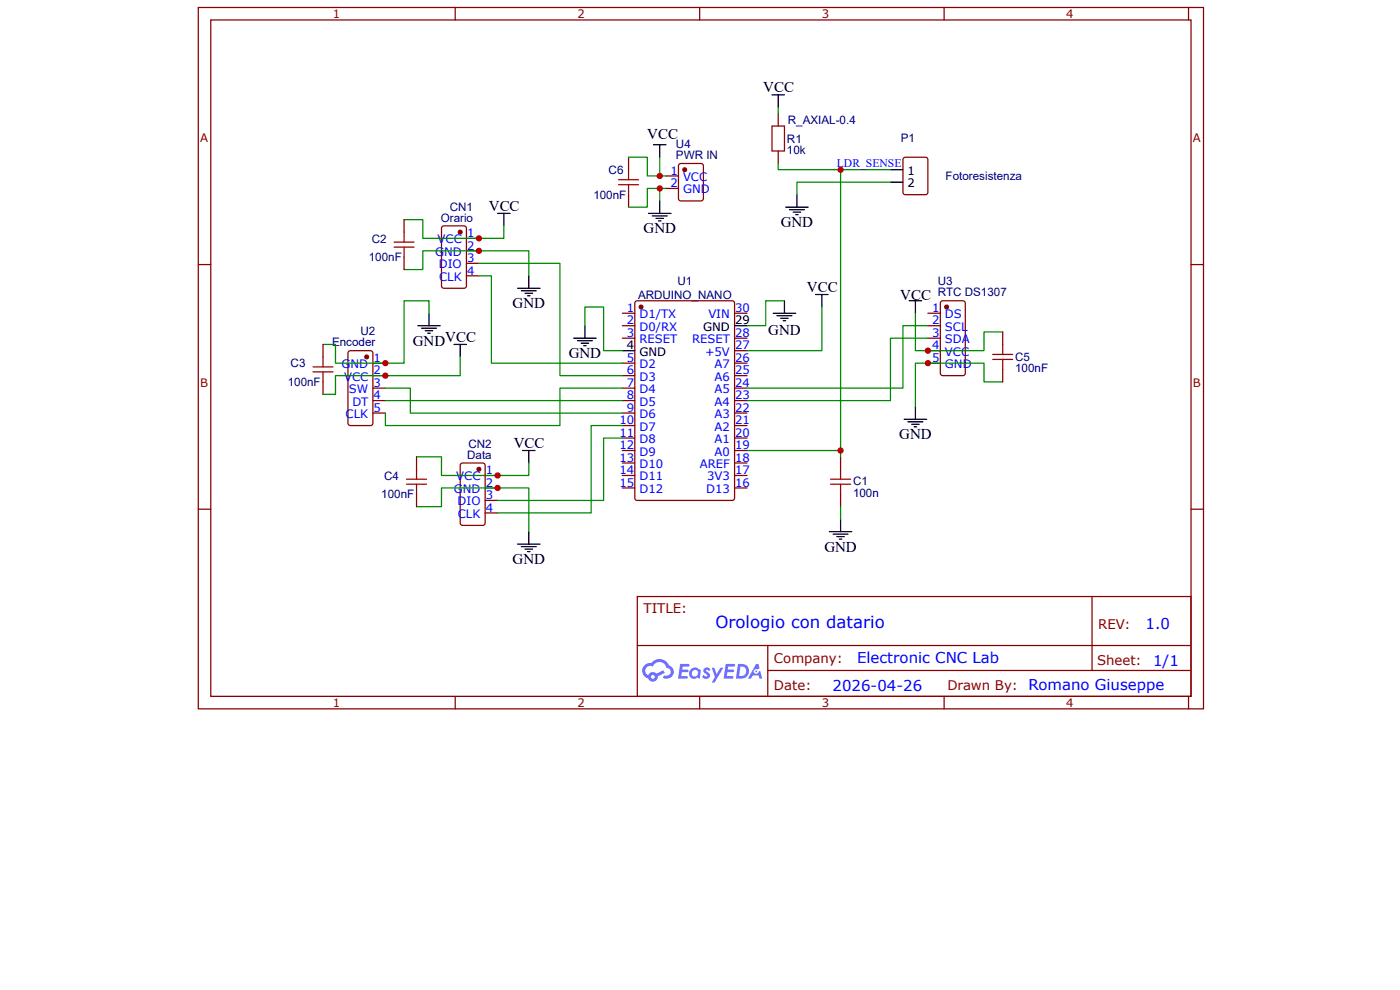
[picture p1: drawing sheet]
<svg xmlns="http://www.w3.org/2000/svg" width="297mm" height="210mm" viewBox="0 0 297 210" stroke-linecap="round" stroke-linejoin="round" font-family="sans-serif">
<path d="M134.8 63.9l.4-.1h20.1l.5 .3v41.5l-.3 .5h-20.3l-.5-.3v-41.5z" fill="none" stroke="#800" stroke-width=".26"/>
<circle cx="136" cy="65.1" r=".4" fill="#800"/>
<g fill="none" stroke="#800" stroke-width=".26">
<path d="M74 74.5l.3-.2h4.3l.3 .1 .2 .4v14.9l-.1 .3-.3 .2h-4.4l-.2-.1-.3-.3v-14.9zM132 66.4h2.7M132 69.1h2.7M132 71.7h2.7M132 77h2.7M132 79.6h2.7M155.8 66.4h2.7M155.8 71.7h2.7M155.8 77h2.7M155.8 79.6h2.7M155.8 74.3h2.7M132 82.3h2.7"/>
<path d="M132 84.9h2.7M132 87.6h2.7M132 90.2h2.7M132 92.9h2.7M132 95.5h2.7M132 98.2h2.7M155.8 82.3h2.7M155.8 84.9h2.7M155.8 87.6h2.7M155.8 90.2h2.7M155.8 92.9h2.7M155.8 95.5h2.7"/>
<path d="M155.8 98.2h2.7M132 100.8h2.7M132 103.5h2.7M155.8 100.8h2.7M155.8 103.5h2.7"/>
<circle cx="136" cy="65.1" r=".4"/>
</g>
<path d="M132 74.3h2.7M155.8 69.1h2.7" fill="none" stroke="#000" stroke-width=".26"/>
<circle cx="77.8" cy="75.7" r=".4" fill="#800"/>
<g fill="none" stroke="#800" stroke-width=".26">
<path d="M79.1 77h2.7M79.1 79.6h2.7M199.7 63.9l.3-.1h4.3l.3 .1 .2 .3v14.9l-.1 .3-.3 .2h-4.4h-.3l-.2-.4v-14.9zM79.1 82.3h2.7M79.1 84.9h2.7M79.1 87.6h2.7"/>
<circle cx="77.8" cy="75.7" r=".4"/>
</g>
<circle cx="200.8" cy="65.1" r=".4" fill="#800"/>
<g fill="none" stroke="#800" stroke-width=".26">
<path d="M93.8 48l.4-.1h4.2l.5 .3 .1 12.4-.4 .5h-4.4l-.5-.3v-12.4zM196.8 66.4h2.7M196.8 69.1h2.7M196.8 71.7h2.7M196.8 74.3h2.7M196.8 77h2.7"/>
<circle cx="200.8" cy="65.1" r=".4"/>
</g>
<circle cx="97.6" cy="49.2" r=".4" fill="#800"/>
<g fill="none" stroke="#800" stroke-width=".26">
<path d="M99 50.5h2.6M99 53.2h2.6M99 55.8h2.6M99 58.5h2.6M97.8 98.3l.4-.1h4.2l.5 .3v12.4l-.3 .4-4.4 .1-.5-.3-.1-12.4z"/>
<circle cx="97.6" cy="49.2" r=".4"/>
</g>
<circle cx="101.6" cy="99.5" r=".4" fill="#800"/>
<g fill="none" stroke="#800" stroke-width=".26">
<path d="M144.1 34.8l.4-.1h4.2l.4 .2 .1 7.2-.2 .4-4.5 .1-.5-.2-.1-7.2zM191.7 33.5l.4-.2h4.2l.5 .3v7.1l-.2 .5-4.5 .1-.5-.3v-7.1zM102.9 100.8h2.7M102.9 103.5h2.7M102.9 106.1h2.7M102.9 108.7h2.7"/>
<circle cx="101.6" cy="99.5" r=".4"/>
</g>
<path d="M101.6 58.5h2.6v18.5h27.8M101.6 55.8h17.2v23.8h13.2M196.8 71.7h-7.9v13.2h-30.4M196.8 69.1h-5.2v13.2h-33.1M132 90.2h-6.6v18.5h-19.8M132 92.9h-3.9v13.2h-22.5" fill="none" stroke="#080" stroke-width=".26"/>
<path d="M188.9 36h2.7M188.9 38.6h2.7" fill="none" stroke="#000" stroke-width=".26"/>
<circle cx="145.3" cy="36" r=".4" fill="#800"/>
<g fill="none" stroke="#800" stroke-width=".26">
<path d="M42.1 1.6h213.2v148.7h-213.2zM44.7 4.2h208v143.4h-208zM96.6 1.6v2.6M148.4 1.6v2.6M200.3 1.6v2.6M252.1 1.6v2.6M133.3 33.3v2.7M141.3 37.3h2.6M141.3 40h2.6M165.1 24.1v2.6M165.1 32v2.7M42.1 56.1h2.6"/>
<path d="M85.7 46.6v2.6M85.7 54.5v2.7M133.3 41.3v2.6M252.7 56.1h2.6M68.5 73v2.7M212.7 70.4v2.6M212.7 78.3v2.7M68.5 81v2.6M88.4 96.8v2.7M178.3 96.8v2.7M42.1 108h2.6M88.4 104.8v2.6"/>
<path d="M178.3 104.8v2.6M252.7 108h2.6M135.2 126.5h117.5v21.1h-117.5zM135.2 136.9h117.4M162.9 136.9v10.5M231.7 126.5v15.6M96.6 147.6v2.7M148.4 147.6v2.7M162.9 142.1h89.7M200.3 147.6v2.7M252.1 147.6v2.7"/>
<circle cx="145.3" cy="36" r=".4"/>
</g>
<g fill="none" stroke="#a00000" stroke-width=".26">
<path d="M131.2 39.2h4.3M131.2 38.1h4.3M133.3 36v2.1M133.3 39.2v2.1M163.8 26.7h2.6v5.3h-2.6zM83.6 52.4h4.2M83.6 51.3h4.2M85.7 49.2v2.1M85.7 52.4v2.1M66.4 78.8h4.2M66.4 77.8h4.2M68.5 75.7v2.1"/>
<path d="M68.5 78.8v2.2M210.6 75.1h4.2M210.6 76.2h4.2M212.7 73v2.1M212.7 76.2v2.1M88.4 99.5v2.1M178.3 99.5v2.1M86.3 102.7h4.2M86.3 101.6h4.2M88.4 102.7v2.1M176.2 102.7h4.2M176.2 101.6h4.2"/>
<path d="M178.3 102.7v2.1"/>
</g>
<g fill="none" stroke="#080" stroke-width=".26">
<path d="M133.3 33.3h4v4h2.7M140 33.3v4h1.3M140 40h-2.7v3.9h-4M141.3 40h-1.3v2.6M165.1 34.7v1.3h23.8M165.1 22.8v1.3M178.3 36v59.5h-19.8M188.9 38.6h-19.8v2.7M85.7 57.2h4v-4h22.5v5.3M85.7 46.6h4v3.9h17.2v-2.6M91 66.4v-2.6h-5.3v13.2h-14.5v-4h-2.7M97.6 75.7v3.9h-26.4v4h-2.7"/>
<path d="M124.1 69.1v-4h4v9.2h3.9M166.4 63.8h-3.9v5.3h-4M174.4 65.1v9.2h-15.9M194.2 66.4v7.9h14.6v-3.9h3.9M81.8 82.3h5.2v5.3h45M81.8 84.9h50.2M88.4 96.8h5.3v4h18.5v-2.6M132 82.3h-13.2v7.9h-37v-2.6M178.3 95.5v1.3M212.7 81h-3.9v-4h-14.6v9.3M88.4 107.4h5.3v-3.9h18.5v9.2M178.3 107.4v2.7"/>
</g>
<g fill="none" stroke="#000" stroke-width=".26">
<path d="M138.6 30.7h2.7M140 30.7v2.6M163.8 20.1h2.6M165.1 20.1v2.7M105.6 45.2h2.6M106.9 45.2v2.7M112.2 58.5v2.6M137.6 45.2h4.7M138.4 45.8h3.2M139.2 46.3h1.6M139.7 46.8h.5M140 42.6v2.6"/>
<path d="M166.7 43.9h4.7M167.5 44.5h3.2M168.3 45h1.6M168.8 45.5h.5M169.1 41.3v2.6M88.6 69.1h4.8M89.4 69.6h3.2M90.2 70.1h1.6M90.8 70.6h.5M91 66.4v2.7M96.3 73h2.7M97.6 73v2.7"/>
<path d="M109.8 61.1h4.8M110.6 61.6h3.2M111.4 62.2h1.6M111.9 62.7h.5M121.7 71.7h4.8M122.5 72.2h3.2M123.3 72.8h1.6M123.8 73.3h.6M124.1 69.1v2.6M164 66.4h4.8M164.8 66.9h3.2M165.6 67.5h1.6"/>
<path d="M166.2 68h.5M166.4 63.8v2.6M173 62.4h2.7M174.4 62.4v2.7M192.9 63.8h2.6M194.2 63.8v2.6M110.9 95.5h2.6M112.2 95.5v2.7M191.8 88.9h4.8M192.6 89.4h3.2M193.4 90h1.6M193.9 90.5h.6"/>
<path d="M194.2 86.3v2.6M109.8 115.4h4.8M110.6 115.9h3.2M111.4 116.4h1.6M111.9 116.9h.5M112.2 112.7v2.7M175.9 112.7h4.8M176.7 113.2h3.2M177.5 113.8h1.6M178.1 114.3h.5M178.3 110.1v2.6"/>
</g>
<path d="M177 35.7v.5zM176.7 36h.6z" fill="#000"/>
<g fill="#58f">
<path d="M149.4 141.7l.6-.2 .4 .1 .3 .3-.3 .4a.35 .35 0 0 0-.2-.3 .35 .35 0 0 0-.4 .2v.1a.89 .89 0 0 1 .7 .6 .89 .89 0 0 1-.3 .9 1.08 1.08 0 0 1-1.3-.3l.4-.4 .5 .3 .2-.1v-.2a.92 .92 0 0 1-.6-1.4z"/>
<path d="M151 141.6h.6l.4 1.3 .8-1.3h.7l-1.9 3.1h-.6l.7-1.1z"/>
<path d="M144.3 140.8h1.7l.3 .1-.1 .4h-1.4l-.1 .7h1.2l.2 .2-.3 .3h-1.2l-.1 .8 1.3 .1 .1 .2-.1 .2-1.9 .1z"/>
<path d="M154 140.8h1.7l.2 .1-.1 .4h-1.3l-.1 .7h1.1l.3 .2-.3 .3h-1.2l-.1 .8 1.3 .1 .1 .2-.1 .2-2 .1z"/>
<path d="M160.4 140.8h.5l.2 .9-.4 .2a.52 .52 0 0 0-.8 .2 .52 .52 0 0 0 .4 .8 .52 .52 0 0 0 .6-.5l.4-.2 .4 1.7h-.6l-.1-.7h-1.3l-.4 .7h-.6z"/>
<path d="M156.6 140.8l-.5 3.1h1a1.58 1.58 0 0 0 1.8-1.6 1.58 1.58 0 0 0-1.8-1.5zM157.1 141.3a1.06 1.06 0 0 1 1.2 1.2 1.06 1.06 0 0 1-1.5 .8z"/>
<path d="M146.7 141.8a1.16 1.16 0 0 0-.4 1.7 1.16 1.16 0 0 0 1.7 .2l.5 .2 .2-1.8-.4-.2a1.06 1.06 0 0 0-1.6-.1zM146.7 142.7a.7 .7 0 0 1 1.4 0 .7 .7 0 0 1-1.4 0z"/>
<path d="M136.7 141a1.65 1.65 0 0 0 .8 2.8 1.06 1.06 0 0 0 1.2 .7 1.06 1.06 0 0 0 .9-1.1l1.4-.8-.3-.5-1.4 .7a1.07 1.07 0 0 0-1.8 .4 1.04 1.04 0 0 1-.5-1.5 1.04 1.04 0 0 1 1.5-.4 1.55 1.55 0 0 1 1.6-.9 1.55 1.55 0 0 1 1.4 1.2 .86 .86 0 0 1 .7 1.1 .86 .86 0 0 1-1.2 .5 .32 .32 0 0 0-.3 .3 .32 .32 0 0 0 .3 .4 1.48 1.48 0 0 0 1.8-1 1.48 1.48 0 0 0-.9-1.8 2.29 2.29 0 0 0-3.8-.5l-.8 .1zM138.1 143.5a.4 .4 0 0 1 .8 0 .4 .4 0 0 1-.8 0z"/>
<circle cx="160.4" cy="142.3" r=".2"/>
</g>
<g fill="#c00">
<circle cx="178.3" cy="36" r=".66"/>
<circle cx="178.3" cy="95.5" r=".66"/>
<circle cx="196.8" cy="74.3" r=".66"/>
<circle cx="196.8" cy="77" r=".66"/>
<circle cx="101.6" cy="50.5" r=".66"/>
<circle cx="101.6" cy="53.2" r=".66"/>
<circle cx="81.8" cy="77" r=".66"/>
<circle cx="81.8" cy="79.6" r=".66"/>
<circle cx="105.6" cy="100.8" r=".66"/>
<circle cx="105.6" cy="103.5" r=".66"/>
<circle cx="140" cy="37.3" r=".66"/>
<circle cx="140" cy="40" r=".66"/>
</g>
<text font-size="3.5" fill="#00f" x="151.8" y="133.2">Orologio con datario</text>
<g font-size="3.2">
<text x="161.9" y="19.6">VCC</text>
<text x="137.3" y="29.4">VCC</text>
<text x="103.7" y="44.7">VCC</text>
<text x="136.5" y="49.5">GND</text>
<text x="165.6" y="48.2">GND</text>
<text x="108.7" y="65.4">GND</text>
<text x="171.2" y="61.9">VCC</text>
<text x="191" y="63.5">VCC</text>
<text x="163" y="71">GND</text>
<text x="87.6" y="73.3">GND</text>
<text x="94.5" y="72.5">VCC</text>
<text x="120.6" y="75.9">GND</text>
<text x="109" y="95">VCC</text>
<text x="190.8" y="93.1">GND</text>
<text x="108.7" y="119.6">GND</text>
<text x="174.9" y="116.9">GND</text>
</g>
<g font-size="3.2" fill="#00f">
<text x="243" y="133.4">1.0</text>
<text x="181.8" y="140.6">Electronic CNC Lab</text>
<text x="244.6" y="141.2">1/1</text>
<text x="176.6" y="146.4">2026-04-26</text>
<text x="218.2" y="146.4">Romano Giuseppe</text>
</g>
<g font-size="2.8" fill="#800">
<text x="136.5" y="129.9">TITLE:</text>
<text x="233" y="133.4">REV:</text>
<text x="164.2" y="140.6">Company:</text>
<text x="232.7" y="141">Sheet:</text>
<text x="164.2" y="146.3">Date:</text>
<text x="201" y="146.4">Drawn By:</text>
</g>
<g font-size="2.5" fill="#800">
<text x="70.6" y="3.8">1</text>
<text x="122.5" y="3.8">2</text>
<text x="174.4" y="3.8">3</text>
<text x="226.2" y="3.8">4</text>
<text x="42.5" y="30.2">A</text>
<text x="253.1" y="30.2">A</text>
<text x="42.5" y="82">B</text>
<text x="253.1" y="82">B</text>
<text x="70.6" y="149.9">1</text>
<text x="122.5" y="149.9">2</text>
<text x="174.4" y="149.9">3</text>
<text x="226.2" y="149.9">4</text>
</g>
<g font-size="2.5" fill="#000080">
<text x="167.2" y="26.3">R_AXIAL-0.4</text>
<text x="143.4" y="33.8">PWR IN</text>
<text x="143.4" y="31.4">U4</text>
<text x="167" y="32.6">10k</text>
<text x="167" y="30.2">R1</text>
<text x="191.1" y="30.1">P1</text>
<text x="129.1" y="36.8">C6</text>
<text x="200.6" y="38.2">Fotoresistenza</text>
<text x="93.5" y="47.1">Orario</text>
<text x="95.4" y="44.7">CN1</text>
<text x="125.9" y="42.1">100nF</text>
<text x="78.9" y="51.4">C2</text>
<text x="78.3" y="55.4">100nF</text>
<text x="135.4" y="63.3">ARDUINO_NANO</text>
<text x="143.7" y="60.4">U1</text>
<text x="199" y="62.8">RTC DS1307</text>
<text x="199" y="60.4">U3</text>
<text x="76.5" y="71">U2</text>
<text x="61.7" y="77.9">C3</text>
<text x="70.4" y="73.4">Encoder</text>
<text x="215.4" y="76.5">C5</text>
<text x="61.1" y="81.9">100nF</text>
<text x="215.4" y="78.9">100nF</text>
<text x="99.4" y="95">CN2</text>
<text x="81.5" y="101.7">C4</text>
<text x="99.1" y="97.4">Data</text>
<text x="80.9" y="105.7">100nF</text>
<text x="181" y="105.3">100n</text>
<text x="181" y="102.9">C1</text>
</g>
<g font-size="2.5" fill="#00f">
<text x="177.5" y="35.3">LDR_SENSE</text>
<text x="142.2" y="37">1</text>
<text x="142.2" y="39.7">2</text>
<text x="144.9" y="38.4">VCC</text>
<text x="144.9" y="41">GND</text>
<text x="92.8" y="51.6">VCC</text>
<text x="99.1" y="50.3">1</text>
<text x="99.1" y="52.9">2</text>
<text x="92.3" y="54.2">G</text>
<text x="93.1" y="56.9">DIO</text>
<text x="93.2" y="59.5">CLK</text>
<text x="94.2" y="54.2">ND</text>
<text x="99.1" y="55.6">3</text>
<text x="99.1" y="58.2">4</text>
<text x="133" y="66.1">1</text>
<text x="133" y="68.8">2</text>
<text x="133" y="71.4">3</text>
<text x="135.6" y="67.5">D1/TX</text>
<text x="135.6" y="70.1">D0/RX</text>
<text x="150.3" y="67.5">VIN</text>
<text x="156" y="71.4">28</text>
<text x="156" y="66.1">30</text>
<text x="197.8" y="66.1">1</text>
<text x="197.8" y="68.8">2</text>
<text x="197.8" y="71.4">3</text>
<text x="200.5" y="67.5">DS</text>
<text x="200.5" y="70.1">SCL</text>
<text x="79.2" y="76.7">1</text>
<text x="133" y="76.7">5</text>
<text x="135.6" y="72.8">RESET</text>
<text x="146.8" y="72.8">RESET</text>
<text x="149.6" y="75.4">+5V</text>
<text x="156" y="76.7">26</text>
<text x="156" y="74.1">27</text>
<text x="197.8" y="74.1">4</text>
<text x="197.8" y="76.7">5</text>
<text x="200.5" y="72.8">SDA</text>
<text x="200.5" y="75.4">VCC</text>
<text x="72.5" y="78.1">G</text>
<text x="73" y="80.7">VCC</text>
<text x="74" y="83.3">SW</text>
<text x="74.4" y="78.1">ND</text>
<text x="79.2" y="79.4">2</text>
<text x="79.2" y="82">3</text>
<text x="133" y="79.4">6</text>
<text x="133" y="82">7</text>
<text x="135.6" y="78.1">D2</text>
<text x="135.6" y="80.7">D3</text>
<text x="135.6" y="83.3">D4</text>
<text x="151.6" y="83.3">A5</text>
<text x="151.6" y="80.7">A6</text>
<text x="151.6" y="78.1">A7</text>
<text x="156" y="82">24</text>
<text x="156" y="79.4">25</text>
<text x="200.5" y="78.1">GND</text>
<text x="73.3" y="88.6">CLK</text>
<text x="74.8" y="86">DT</text>
<text x="79.2" y="84.7">4</text>
<text x="79.2" y="87.3">5</text>
<text x="131.4" y="90">10</text>
<text x="133" y="84.7">8</text>
<text x="133" y="87.3">9</text>
<text x="135.6" y="86">D5</text>
<text x="135.6" y="88.6">D6</text>
<text x="151.6" y="88.6">A3</text>
<text x="151.6" y="86">A4</text>
<text x="156" y="90">21</text>
<text x="156" y="87.3">22</text>
<text x="156" y="84.7">23</text>
<text x="131.4" y="92.6">11</text>
<text x="131.4" y="95.2">12</text>
<text x="135.6" y="91.3">D7</text>
<text x="135.6" y="93.9">D8</text>
<text x="151.6" y="93.9">A1</text>
<text x="151.6" y="91.3">A2</text>
<text x="156" y="95.2">19</text>
<text x="156" y="92.6">20</text>
<text x="96.8" y="101.9">VCC</text>
<text x="103.1" y="100.5">1</text>
<text x="131.4" y="97.9">13</text>
<text x="131.4" y="100.5">14</text>
<text x="135.6" y="96.6">D9</text>
<text x="135.6" y="99.2">D10</text>
<text x="135.6" y="101.9">D11</text>
<text x="148.5" y="99.2">AREF</text>
<text x="150" y="101.9">3V3</text>
<text x="151.6" y="96.6">A0</text>
<text x="156" y="100.5">17</text>
<text x="156" y="97.9">18</text>
<text x="96.3" y="104.5">G</text>
<text x="97.1" y="107.2">DIO</text>
<text x="98.2" y="104.5">ND</text>
<text x="103.1" y="103.2">2</text>
<text x="103.1" y="105.8">3</text>
<text x="131.4" y="103.2">15</text>
<text x="135.6" y="104.5">D12</text>
<text x="149.8" y="104.5">D13</text>
<text x="156" y="103.2">16</text>
<text x="97.1" y="109.8">CLK</text>
<text x="103.1" y="108.5">4</text>
</g>
<g font-size="2.5">
<text x="192.5" y="37">1</text>
<text x="192.5" y="39.7">2</text>
<text x="149.2" y="70.1">GND</text>
<text x="156" y="68.8">29</text>
<text x="133" y="74.1">4</text>
<text x="135.6" y="75.4">GND</text>
</g>
</svg>
